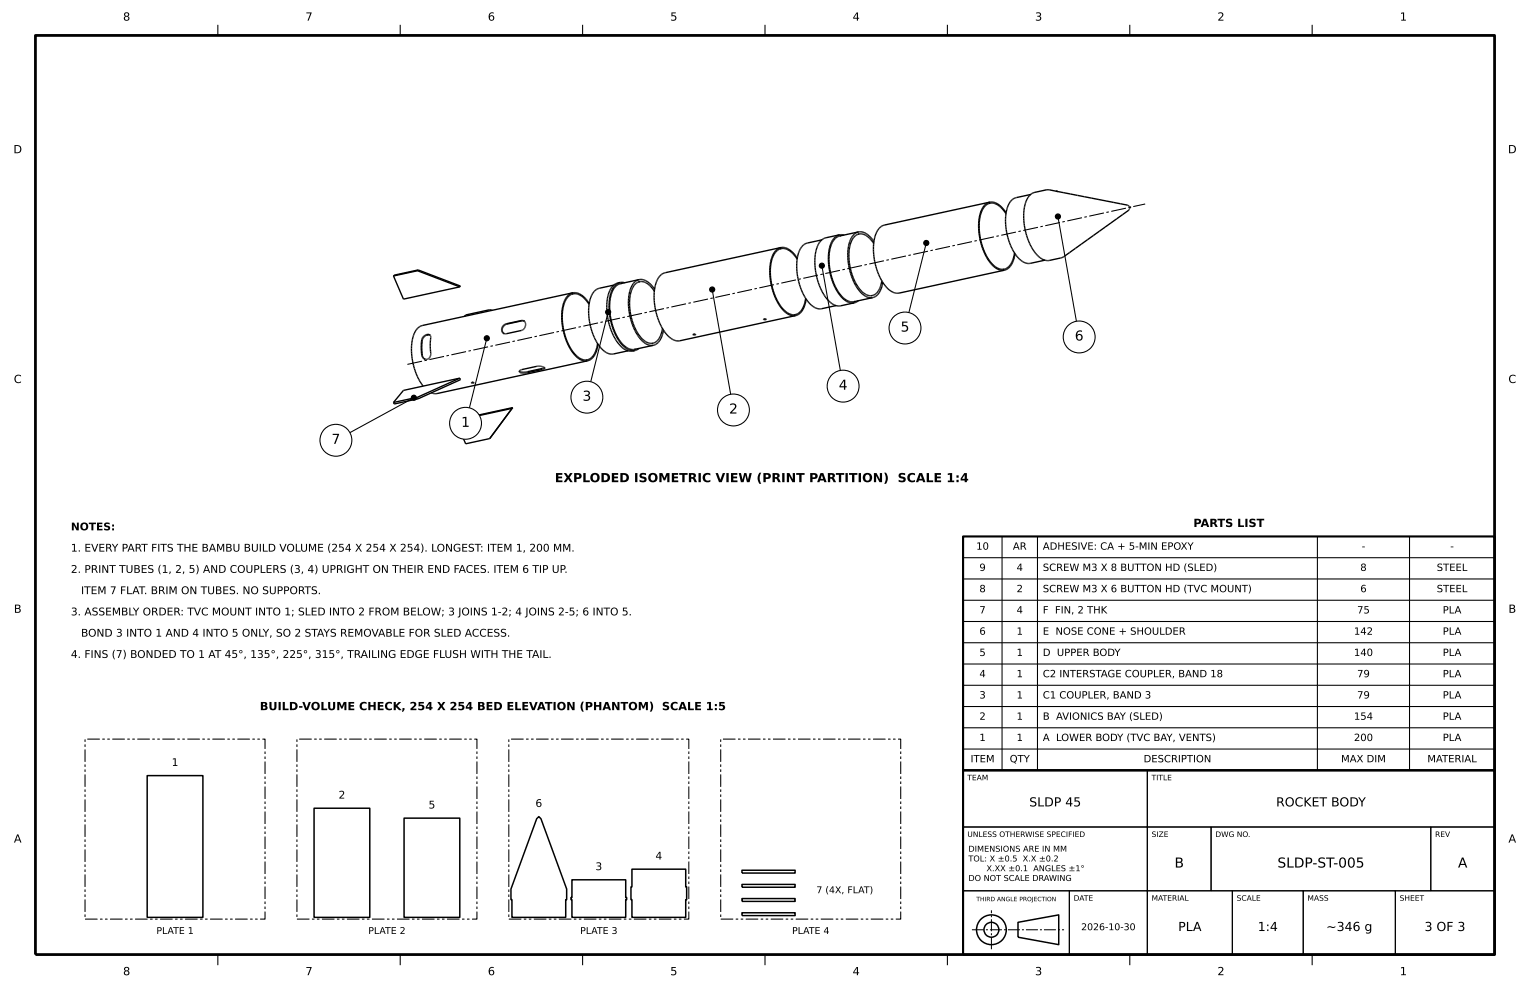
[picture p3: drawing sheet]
<svg xmlns="http://www.w3.org/2000/svg" width="432mm" height="279mm" viewBox="0 0 432 279" stroke-linecap="round" stroke-linejoin="round" font-family="sans-serif">
<g fill="none" stroke="#000" stroke-width=".39">
<path d="M279.4 57l-30.4 6.7-1.4 1.4-.8 2.3-.3 3 .4 3.8 1.1 3.3 1.4 2.7 2 1.9 .8 .5 1 .2 30.2-6.5M279.4 57l-.9 .4-.8 .8-1.2 2.4-.3 3.4 .4 3.4 1.1 3.6 1.7 3 2 1.9 1 .4h1M279.4 57l1 .1 1.2 .5 1.3 1.1 1 1.4M279.4 57.3l-.9 .4-.7 .7-1.1 2.3-.4 2.9 .4 3.7 1.1 3.6 1.5 2.7 1.8 1.8 1 .5 1 .1M279.4 57.3l-.3 .1M279.4 57.3h1l1.2 .6 1.3 1.1 1 1.3M290.9 54.9l-4.3 .9-.8 .5-1.2 1.6-.7 2.4M318.3 57.9l-22.3-4.3-3.9 .7-.9 .4-.8 .7-1.1 2.4-.4 3.4 .4 3.5 1.1 3.6 1.7 3 2 1.8 1 .4h1l4.1-1.1 18.4-13.1M318.3 57.9h.1M318.3 57.9l.1 .1M318.4 58l.1 .1M318.5 58l.4 .5-.3 .7"/>
<path d="M318.5 58v.1M318.6 59.3h.1M318.6 59.2h.1M111.1 77.9l2.8 6.5 15.9-3.4M117.8 76.4l-6.7 1.5M117.8 76.4l12 4.6M118 76.2l-6.8 1.5-.1 .2M118 76.2l11.9 4.5-.1 .3M118 76.2l-.2 .2M175.1 79.7l-1.8 .7-.8 .8-.6 1.2-.6 2.8 .1 3.5 .8 3.7 1.3 3.1 1.8 2.3 1.9 1.2M175.1 79.7l-.9 .4-.8 .7-1.2 2.5-.3 3.4 .4 3.5 1.1 3.5 1.7 3 2 1.8 1 .4h1M175.1 79.7l1.2 .1"/>
<path d="M176.3 79.8h.1M180.4 78.9l-.8 .4-.8 .7-1.1 2.3-.3 3.3 .4 3.5 1 3.3 1.6 2.9 2 1.8 1 .4h.9M180.4 78.9l1.2 .1 1 .4 1 .9 1.2 1.4M180.4 78.9l-5.3 1.2M180.6 79.5l-.9 .3-.7 .7-1 2.2-.3 2.7 .3 3.4 1 3.3 1.5 2.6 1.6 1.7 1 .4 .9 .1M180.6 79.5l-.4 .1M180.6 79.5h1l1 .5 1.1 .9 .9 1.2M220.4 69.9l-32.9 7.1-1 .7-.8 .9-.6 1.5-.4 2M220.4 69.9l-.9 .3-.8 .8-1.1 2.4-.4 3.4 .4 3.4 1.1 3.6 1.7 3 2.1 1.9 1 .4h1M220.4 69.9h1.1l1.2 .5 1.3 1.1 1 1.4M220.5 70.2l-.9 .3-.8 .7-1 2.3-.4 2.9 .4 3.7 1 3.6 1.7 2.9 1.7 1.7 1 .4 1 .1M220.5 70.2h1l1.2 .5 1.2 1.1 1.1 1.4"/>
<path d="M220.5 70.2h-.4M225 73.2l-.1 3 .6 3.4 1.1 3.3 1.6 2.4 1.4 1.3 1.5 .6 4.9-1M232 67.7l-4.3 .9-.9 .5-1.2 1.6-.6 2.5M237 66.3l-4.3 .9-.9 .6-.7 .9-.7 1.7-.4 2.3v2.3l.4 2.8 .7 2.4 .9 2.1 1.1 1.8 1.6 1.5 1 .6 1 .2 4.3-.9M237 66.3l-.9 .3-.8 .8-1.2 2.4-.3 3.4 .4 3.7 1.1 3.3 1.7 3 2 1.9 1 .4h1M237 66.3l1.3 .1M237 66.6l-.8 .4-.8 .7-1.1 2.3-.3 3.3 .3 3.3 1.1 3.5 1.6 2.9 2 1.8 1 .4h.9M237.2 66.6h-.2M237.3 66.6h.1M242.3 65.4l-.8 .4-.8 .7-1.1 2.4-.3 3.2 .3 3.4 1.1 3.4 1.6 2.9 2 1.8 1 .4h.9M242.3 65.4l1.2 .1 1 .5 1 .8 1.1 1.4M242.3 65.4l-5.3 1.2"/>
<path d="M242.5 66l-.9 .4-.7 .6-.9 2-.4 2.9 .3 3.4 1 3.4 1.5 2.6 1.7 1.6 .9 .5 .9 .1M242.5 66l-.3 .1M242.5 66l.9 .1 1.1 .4 1.2 1 .9 1.3M248.9 79.2l-.4 1.7-.7 1.3-.8 .8-.9 .4M249.2 79.7l-.4 1.6-.7 1.4-.9 .9-1 .4M283.1 76h.1M283.3 76h-.1M283.3 76h-.2M283.9 60.3l-.1 3.1 .5 3.3 1.3 3.4 1.5 2.3 1.5 1.4 1.4 .6 4.9-1M286.3 71.3l-.3 1.6-.7 1.5-.9 1.1-1.1 .5M286.5 71.6l-.5 1.8-.7 1.5-.8 .9-1.1 .5M119.2 95.8l-.2 2.2 .2 2.2"/>
<path d="M119.3 95.7l-.1 .1M119.4 95.5l-.1 .2M119.4 95.1l-.4 .8-.1 1.6 .3 3.2M119.4 95.4v.1M119.4 95.1h.1M119.5 95l-.1 .1M119.5 95.3l-.1 .1M119.5 95h.1M119.5 95.2v.1M119.6 95.1l-.1 .1M119.7 95.1h-.1M119.7 95v.1"/>
<path d="M119.8 95h-.1M119.8 94.9v.1M119.9 94.9h-.1M119.9 94.6l-.4 .4M119.9 94.9h.1M120 94.6h-.1M120 94.8l-.1 .1M120.1 94.8h-.1M120.1 94.7v.1M120.1 94.5l-.1 .1M120.2 94.5h-.1M120.2 94.7h-.1"/>
<path d="M120.3 94.7h-.1M120.3 94.5h-.1M120.3 94.5h.1M120.4 94.6l-.1 .1M120.4 94.6h.1M120.4 94.4l-.1 .1M120.5 94.4h-.1M120.6 94.4h-.1M120.6 94.4h.1M120.7 94.4h-.1M120.7 94.4h.1M120.8 94.5l-.4 .1"/>
<path d="M120.8 94.4h-.1M120.8 94.4h.1M120.9 94.4h.1M120.9 94.5h-.1M120.9 94.5h.1M121 94.4h.1M121 94.5l-.6 .1M121 94.5h.1M121.1 94.4h.1M121.1 94.5h.1M121.2 94.4v.1M121.2 94.5h.1"/>
<path d="M121.2 94.5h.2M121.3 94.5h.1M121.3 94.5l.1 .1M121.4 94.6h.1M121.4 94.6l.1 .2M121.5 94.8h.1M121.5 94.8l.1 .1M121.6 94.9v.1M121.6 95v.3M121.6 95.3l-.2 5.3M121.6 95.3h.1M139 87.6l-.8-.2-6.8 1.5-.3 .4"/>
<path d="M141.6 93v.2M141.6 93h.1M141.6 93.2v.1M141.6 93.3l.1 .2M141.6 92.7v.3M141.6 92.6v.1M141.7 93.5v.1M141.7 92.4l-.1 .2M141.7 93.6l.2 .3M141.7 92.4h.1M141.7 93.1v.1M141.7 93.2v.2"/>
<path d="M141.7 92.9v.2M141.7 93.4h.1M141.8 92.8l-.1 .1M141.8 93.4l.1 .3M141.8 92.6v.2M141.8 92.5v.1M141.9 93.7v.1M141.9 93.9h.1M141.9 93.8l.1 .2M141.9 93.9l.1 .1M142 94l.1 .1M142 94h.1"/>
<path d="M142.1 94.1h.1M142.1 94l.1 .1M142.2 94.1l.1 .1M142.2 94.1h.1M142.2 92l-.4 .5M142.2 92h.1M142.2 91.7l-.5 .7M142.2 91.9v.1M142.2 91.7h.1M142.3 94.1v.1M142.3 91.9h-.1M142.3 91.7h-.1"/>
<path d="M142.3 91.9h.1M142.3 91.6v.1M142.3 94.2h.2M142.3 91.8v.1M142.4 91.6h-.1M142.4 91.8h-.1M142.4 91.6h.1M142.4 91.8h.1M142.5 91.5l-.1 .1M142.5 91.7l-.1 .1M142.5 94.2h.1M142.5 91.5h.1"/>
<path d="M142.6 91.7h-.1M142.6 91.6v.1M142.6 91.5h-.1M142.7 91.4l-.1 .1M142.7 91.4h.1M142.7 91.6h-.1M142.8 91.4h-.1M142.8 91.6h-.1M142.8 94.2h-.3M142.8 94.2h.1M142.8 91.5v.1M142.9 91.4h-.1"/>
<path d="M142.9 91.5h-.1M142.9 91.4h.1M142.9 91.5h.1M143 91.5h-.1M143 91.5h.1M147.2 93.3l-4.4 .9M147.2 93.3h.1M147.3 90.5l-4.3 1M147.3 93.2l-.1 .1M147.3 93.2h.1M147.4 90.5h-.1M147.4 90.4l-4.5 1"/>
<path d="M147.4 93.2h-.1M147.4 90.4h.1M147.4 90.4h.2M147.4 93.2h.1M147.5 93.2h-.1M147.5 93.1v.1M147.6 90.5h-.2M147.6 90.5h.1M147.6 90.4v.1M147.6 93.1h-.1M147.6 93v.1M147.7 93h-.1"/>
<path d="M147.7 93h.1M147.7 90.5h.1M147.8 92.9l-.1 .1M147.8 90.5h.1M147.8 90.5l.1 .1M147.9 90.6h.1M148 92.7l-.2 .2M148 90.6v.1M148 92.7h.1M148 90.7h.1M148.1 90.7v.1M148.1 90.8h.1"/>
<path d="M148.2 90.8v.1M148.2 90.9l.1 .4M148.3 92l-.3 .7M148.3 92h.1M148.3 91.3v.1M148.3 91.4v.6M161.7 82.6l-42.4 9.2-.9 .4-1 1.1-.8 1.7-.4 2.3v2.4l.3 2.5 .8 2.7 .9 2.1 1.2 2M161.7 82.6l-.9 .4-.8 .7-1.1 2.5-.4 3.4 .4 3.4 1.1 3.6 1.7 3 2 1.8 1.1 .4 1 .1M161.7 82.6l1.2 .1 1.1 .5 1.3 1.1 1 1.3M161.8 82.9l-.9 .4-.8 .7-1.1 2.3-.3 2.9 .3 3.7 1.1 3.6 1.7 2.9 1.7 1.6 1 .5 1 .1M161.8 82.9h1l1.2 .6 1.2 1 1.1 1.4M161.8 82.9l-.4 .1"/>
<path d="M166.2 85.9v3.1l.5 3.3 1.2 3.3 1.5 2.4 1.5 1.4 1.5 .5 4.9-.9M168.6 97l-.4 1.8-.6 1.4-.8 .9-1.1 .5M168.7 96.9l-.1 .1M168.8 97.2l-.4 1.8-.8 1.5-.8 .9-1 .5M173.2 80.5l-4.2 .9-.9 .4-1.2 1.6-.7 2.5M175.1 80.1l-.8 .3-.8 .7-1.1 2.4-.3 3.3 .4 3.4 1 3.3 1.6 2.9 2 1.8 1 .4h.9M175.3 80l-.2 .1M175.4 80h-.1M175.4 80h.1M179.1 98.9l-1.1 .2-.8-.1M179.4 98.5l-.4 .1M179.4 98.5h.1"/>
<path d="M180.4 98.3l-1.3 .6M184.2 96.9h-.2M184.3 97.5l-5.3 1.1M184.6 82.1l.1 .1M184.7 82.1l-.1 2.3 .3 2.4 1.2 4.3 1 1.8 1.2 1.6 1.2 1.1 1.3 .6h1l32.7-7.1M187 92.7l-.4 1.6-.7 1.4-.7 .7-1 .5M187.2 93.1l-.3 1.6-.7 1.5-1 .9-.9 .4M195.6 94.4h.1M195.6 94.5h.1M195.7 94.3h.1M195.7 94.5h.1M195.7 94.5v.1"/>
<path d="M195.8 94.6h.1M195.8 94.3h.1M195.9 94.3h-.1M195.9 94.3h.1M195.9 94.6h.1M196 94.3h.1M196 94.6h.1M196.1 94.3h-.1M196.1 94.6h-.1M196.1 94.3h.1M196.1 94.6h.1M196.2 94.3h.1"/>
<path d="M196.2 94.5v.1M196.2 94.4h.1M196.3 94.5h-.1M196.3 94.4h.1M196.3 94.5h.1M196.4 94.4h.1M215.5 90.1h.1M215.5 90.2h.1M215.5 90v.1M215.6 90h.1M215.6 90.2h.1M215.7 90.2h.1"/>
<path d="M215.7 90h-.1M215.7 90h.1M215.8 90h.1M215.8 90.2h.1M215.9 90.2h.1M215.9 90h.1M216 90.2h-.1M216 90h.1M216 90.2h.1M216.1 90h.1M216.1 90.2h.1M216.2 90.2h-.1"/>
<path d="M216.2 90.2h.1M216.2 90h.1M216.2 90.1h.1M216.3 90.1h.1M224.4 88.8h-.2M227.4 84.2l-.5 1.8-.5 1.3-.9 1-1.1 .5M227.4 84.2h.1M227.5 84.4l-.4 1.9-.7 1.4-.9 1-1 .4M241.3 85.1l-.4 .1M242.3 84.9l-1.3 .6M245.9 83.5h-.1M246.1 83.4l-.2 .1"/>
<path d="M246.2 84l-5.3 1.2M117.8 112.1l-6.7 1.5M117.8 112.1l.2 .4M118 112.5l-6.8 1.5-.1-.4M119.2 100.7h.1M119.2 100.2v.1M119.2 100.3l.2 .5M119.2 100.7l.4 .5M119.4 100.8v.1M119.4 100.9l.2 .2M119.6 101.2h.1M119.6 101.1l.2 .2"/>
<path d="M119.6 101.2l.1 .1M119.7 101.3h.1M119.7 101.3l.2 .1M119.8 101.3l.1 .1M119.9 101.4h.1M120 101.4h.1M120.1 101.4h.1M120.2 101.4h.1M120.3 101.4h.1M120.6 101.4h-.3M120.7 101.4h-.1M121.2 101l-.5 .4"/>
<path d="M121.2 101h.1M121.4 100.6l-.2 .4M121.4 100.6h.1M128.6 118.7l2.8 6.6 6.8-1.5M129.8 106.7l-15.9 3.5-2.8 3.4M129.8 106.7l.1 .5-11.9 5.3M129.8 106.7l-12 5.4M133 108.1h.1M133 108h.1M133.1 108.1h.1M133.1 107.9v.1M133.1 107.9h.1"/>
<path d="M133.2 108.1v.1M133.2 107.9h.1M133.2 108.2h.1M133.3 107.9h.1M133.3 108.2h.1M133.4 107.9h.1M133.4 108.2h.1M133.5 107.9h-.1M133.5 108.2h-.1M133.5 108.2h.1M133.5 107.9h.1M133.6 107.9h.1"/>
<path d="M133.6 108.2h.1M133.7 107.9h.1M133.7 108.1h.1M133.7 108h.1M133.8 108h.1M133.8 108.1h.1M144.5 115.3l-15.9 3.4M144.5 115.3l-6.3 8.5M144.7 115l-15.9 3.5-.2 .2M144.7 115l-6.5 8.8M144.7 115l-.2 .3M146.5 104.7v.1"/>
<path d="M146.5 104.8v.1M146.5 104.8h.1M146.5 104.9h.1M146.6 104.7l-.1 .1M146.6 104.7h.1M146.6 104.9v.1M146.6 105h.1M146.6 104.7v.1M146.6 104.6h.1M146.6 105l.1 .1M146.6 104.8h.1M146.7 104.6h-.1"/>
<path d="M146.7 105.1h.1M146.7 104.8h.1M146.7 104.5v.1M146.7 104.5h.1M146.7 104.8l.1 .1M146.8 104.9h.1M146.8 105.1l.1 .1M146.8 104.5h-.1M146.8 104.5h.1M146.9 105.2h.1M146.9 104.9h.1M146.9 104.4l-.1 .1"/>
<path d="M146.9 104.4h.1M147 105.2h.1M147 104.9h.1M147 105.2l.2 .1M147 104.9l.2 .1M147 104.4h-.1M147 104.4h.1M147.1 104.4h-.1M147.1 104.3h.1M147.2 105.3h.1M147.2 105h.1M147.2 104.3h-.1"/>
<path d="M147.2 104.3h.1M147.2 105.3h.4M147.2 105h.4M147.6 105h.1M147.6 105.3h.1M148.8 104.9l-1.1 .1M148.8 105.2l-1.1 .1M148.8 104.9h.1M148.8 105.2h.1M151.7 103.3l-4.5 1M151.8 103.3h-.1M151.8 103.3l1.1 .1"/>
<path d="M152.9 103.4h.1M152.9 103.4l.5 .2M153.1 104l-4.3 .9M153.1 104.3l-4.3 .9M153.1 104.3h.1M153.1 104h.1M153.2 104.2l-.1 .1M153.2 104h-.1M153.2 104.2h.1M153.2 103.9v.1M153.3 104.2h-.1M153.3 103.9h-.1"/>
<path d="M153.3 104.2h.1M153.3 103.9h.1M153.4 104.2h-.1M153.4 103.9h-.1M153.4 103.6h.1M153.4 104.2h.1M153.4 103.9h.1M153.5 104.2h-.1M153.5 103.9h-.1M153.5 104.2h.1M153.5 103.9h.1M153.5 103.6l.1 .1"/>
<path d="M153.5 104.1h.1M153.5 103.8v.1M153.6 103.7h.1M153.6 104.1h-.1M153.6 103.8h-.1M153.6 104.1h.1M153.6 103.8h.1M153.7 104.1h-.1M153.7 103.8h-.1M153.7 103.7v.1M153.7 103.8h.1M153.7 104v.1"/>
<path d="M153.7 104h.1M153.8 103.8h.1M153.8 104h.1M153.8 103.9h.1M153.8 103.9v.1M153.8 103.8v.1M165.7 101.6h-.2M165.8 101.9l-42.4 9.2-1.7-.3"/>
</g>
<path d="M115 102.8l208.2-45.2" fill="none" stroke="#000" stroke-width=".3" stroke-dasharray="4.2 .7 .7 .7" stroke-linecap="butt"/>
<path d="M10 10h411.8v259.4h-411.8z" fill="none" stroke="#000" stroke-width=".78" stroke-linecap="butt"/>
<g fill="none" stroke="#000" stroke-width=".3">
<path d="M61.5 7v3M112.9 7v3M164.4 7v3M215.9 7v3M267.4 7v3M318.9 7v3M370.3 7v3M231.9 75l5.3 29.5M261.4 68.6l-4.9 19.6M298.6 61.1l5.2 29.6M137.4 95.5l-4.9 19.6M171.6 88.1l-4.9 19.6"/>
<path d="M201 81.7l5.2 29.6M116.8 112.3l-18 9.8M271.8 151.4v66h150M271.8 157.4h150M282.8 151.4v66M292.8 151.4v66M371.8 151.4v66M397.8 151.4v66M271.8 175.4h150M271.8 169.4h150M271.8 163.4h150M271.8 199.4h150"/>
<path d="M271.8 193.4h150M271.8 187.4h150M271.8 181.4h150M271.8 217.4h52v16h-52zM271.8 211.4h150M271.8 205.4h150M323.8 217.4h98v16h-98zM271.8 233.4h52v18h-52zM323.8 233.4h18v18h-18zM341.8 233.4h62v18h-62zM403.8 233.4h18v18h-18zM271.8 251.4h30v18h-30z"/>
<path d="M301.8 251.4h22v18h-22zM323.8 251.4h24v18h-24zM347.8 251.4h20v18h-20zM367.8 251.4h26v18h-26zM393.8 251.4h28v18h-28zM61.5 269.4v3M112.9 269.4v3M164.4 269.4v3M215.9 269.4v3M267.4 269.4v3M318.9 269.4v3M370.3 269.4v3"/>
</g>
<path d="M271.8 151.4h150v66h-150zM271.8 217.4h150v52h-150z" fill="none" stroke="#000" stroke-width=".6" stroke-linecap="butt"/>
<g fill="none" stroke="#000" stroke-width=".42">
<path d="M41.5 218.9h15.8v40h-15.8zM88.6 228.1h15.8v30.8h-15.8zM114 230.9h15.8v28h-15.8zM152.1 230.5l.6 .6 7.2 19.8v3h-.2v5h-15.2v-5h-.3v-3l7.3-19.8zM161.4 248.3h15.2v5h.3v.6h-.3v5h-15.2v-5h-.3v-.6h.3zM178.3 245.3h15.2v5h.3v3.6h-.3v5h-15.2v-5h-.2v-3.6h.2zM209.4 257.6h15v.8h-15zM209.4 253.6h15v.8h-15zM209.4 249.6h15v.8h-15zM209.4 245.6h15v.8h-15zM287.3 260.3l11.5-2.1v8.4l-11.5-2.1z"/>
<circle cx="279.8" cy="262.4" r="2.1"/>
<circle cx="279.8" cy="262.4" r="4.2"/>
</g>
<path d="M274.3 262.4h26M279.8 267.9v-11" fill="none" stroke="#000" stroke-width=".28" stroke-dasharray="3.4 .6 .6 .6" stroke-linecap="butt"/>
<path d="M24 259.4h50.8v-50.8h-50.8v50.8M83.8 259.4h50.8v-50.8h-50.8v50.8M143.6 259.4h50.8v-50.8h-50.8v50.8M203.4 259.4h50.8v-50.8h-50.8v50.8" fill="none" stroke="#000" stroke-width=".3" stroke-dasharray="3.5 .7 .7 .7 .7 .7" stroke-linecap="butt"/>
<g fill="#fff" stroke="#000" stroke-width=".3">
<circle cx="131.4" cy="119.5" r="4.5"/>
<circle cx="165.6" cy="112.1" r="4.5"/>
<circle cx="207" cy="115.7" r="4.5"/>
<circle cx="237.9" cy="109" r="4.5"/>
<circle cx="255.4" cy="92.6" r="4.5"/>
<circle cx="304.6" cy="95.1" r="4.5"/>
<circle cx="94.8" cy="124.3" r="4.5"/>
</g>
<g fill="#000" stroke="#000" stroke-width=".35">
<circle cx="231.9" cy="75" r=".7"/>
<circle cx="261.4" cy="68.6" r=".7"/>
<circle cx="298.6" cy="61.1" r=".7"/>
<circle cx="137.4" cy="95.5" r=".7"/>
<circle cx="171.6" cy="88.1" r=".7"/>
<circle cx="201" cy="81.7" r=".7"/>
<circle cx="116.8" cy="112.3" r=".7"/>
</g>
<g font-size="3.9">
<text x="254.2" y="93.6">5</text>
<text x="303.3" y="96.1">6</text>
<text x="164.4" y="113.1">3</text>
<text x="236.7" y="110">4</text>
<text x="205.8" y="116.7">2</text>
<text x="93.6" y="125.3">7</text>
<text x="130.2" y="120.5">1</text>
<text x="331.5" y="244.8">B</text>
<text x="360.5" y="244.8">SLDP-ST-005</text>
<text x="411.5" y="244.8">A</text>
</g>
<g font-size="3.5">
<text x="156.6" y="136.1">EXPLODED ISOMETRIC VIEW (PRINT PARTITION) SCALE 1:4</text>
<text x="290.5" y="227.6">SLDP 45</text>
<text x="360.1" y="227.6">ROCKET BODY</text>
<text x="332.5" y="262.8">PLA</text>
<text x="355" y="262.8">1:4</text>
<text x="374.3" y="262.8">~346 g</text>
<text x="402" y="262.8">3 OF 3</text>
</g>
<g font-size="3.2">
<text x="34.7" y="5.8">8</text>
<text x="86.2" y="5.8">7</text>
<text x="137.7" y="5.8">6</text>
<text x="189.2" y="5.8">5</text>
<text x="240.6" y="5.8">4</text>
<text x="292.1" y="5.8">3</text>
<text x="343.6" y="5.8">2</text>
<text x="395.1" y="5.8">1</text>
<text x="3.8" y="43.2">D</text>
<text x="425.6" y="43.2">D</text>
<text x="3.9" y="108.1">C</text>
<text x="425.7" y="108.1">C</text>
<text x="336.8" y="148.7">PARTS LIST</text>
<text x="3.9" y="172.9">B</text>
<text x="425.7" y="172.9">B</text>
<text x="73.3" y="200.4">BUILD-VOLUME CHECK, 254 X 254 BED ELEVATION (PHANTOM) SCALE 1:5</text>
<text x="3.9" y="237.8">A</text>
<text x="425.7" y="237.8">A</text>
<text x="34.7" y="275.2">8</text>
<text x="86.2" y="275.2">7</text>
<text x="137.7" y="275.2">6</text>
<text x="189.2" y="275.2">5</text>
<text x="240.6" y="275.2">4</text>
<text x="292.1" y="275.2">3</text>
<text x="343.6" y="275.2">2</text>
<text x="395.1" y="275.2">1</text>
</g>
<g font-size="3">
<text x="20" y="149.7">NOTES:</text>
<text x="20" y="155.7">1. EVERY PART FITS THE BAMBU BUILD VOLUME (254 X 254 X 254). LONGEST: ITEM 1, 200 MM.</text>
<text x="20" y="161.7">2. PRINT TUBES (1, 2, 5) AND COUPLERS (3, 4) UPRIGHT ON THEIR END FACES. ITEM 6 TIP UP.</text>
<text x="22.9" y="167.7">ITEM 7 FLAT. BRIM ON TUBES. NO SUPPORTS.</text>
<text x="20" y="173.7">3. ASSEMBLY ORDER: TVC MOUNT INTO 1; SLED INTO 2 FROM BELOW; 3 JOINS 1-2; 4 JOINS 2-5; 6 INTO 5.</text>
<text x="22.9" y="179.7">BOND 3 INTO 1 AND 4 INTO 5 ONLY, SO 2 STAYS REMOVABLE FOR SLED ACCESS.</text>
<text x="20" y="185.7">4. FINS (7) BONDED TO 1 AT 45°, 135°, 225°, 315°, TRAILING EDGE FLUSH WITH THE TAIL.</text>
<text x="48.4" y="216.2">1</text>
<text x="95.5" y="225.4">2</text>
<text x="151.1" y="227.7">6</text>
<text x="120.9" y="228.2">5</text>
<text x="168" y="245.6">3</text>
<text x="185" y="242.6">4</text>
</g>
<g font-size="2.8">
<text x="275.5" y="155.1">10</text>
<text x="285.9" y="155.1">AR</text>
<text x="294.3" y="155.1">ADHESIVE: CA + 5-MIN EPOXY</text>
<text x="384.3" y="155.1">-</text>
<text x="409.3" y="155.1">-</text>
<text x="276.4" y="161.1">9</text>
<text x="286.9" y="161.1">4</text>
<text x="294.3" y="161.1">SCREW M3 X 8 BUTTON HD (SLED)</text>
<text x="383.9" y="161.1">8</text>
<text x="405.5" y="161.1">STEEL</text>
<text x="276.4" y="167.1">8</text>
<text x="286.9" y="167.1">2</text>
<text x="294.3" y="167.1">SCREW M3 X 6 BUTTON HD (TVC MOUNT)</text>
<text x="383.9" y="167.1">6</text>
<text x="405.5" y="167.1">STEEL</text>
<text x="276.4" y="173.1">7</text>
<text x="286.9" y="173.1">4</text>
<text x="294.3" y="173.1">F FIN, 2 THK</text>
<text x="383" y="173.1">75</text>
<text x="407.2" y="173.1">PLA</text>
<text x="276.4" y="179.1">6</text>
<text x="286.9" y="179.1">1</text>
<text x="294.3" y="179.1">E NOSE CONE + SHOULDER</text>
<text x="382.1" y="179.1">142</text>
<text x="407.2" y="179.1">PLA</text>
<text x="276.4" y="185.1">5</text>
<text x="286.9" y="185.1">1</text>
<text x="294.3" y="185.1">D UPPER BODY</text>
<text x="382.1" y="185.1">140</text>
<text x="407.2" y="185.1">PLA</text>
<text x="276.4" y="191.1">4</text>
<text x="286.9" y="191.1">1</text>
<text x="294.3" y="191.1">C2 INTERSTAGE COUPLER, BAND 18</text>
<text x="383" y="191.1">79</text>
<text x="407.2" y="191.1">PLA</text>
<text x="276.4" y="197.1">3</text>
<text x="286.9" y="197.1">1</text>
<text x="294.3" y="197.1">C1 COUPLER, BAND 3</text>
<text x="383" y="197.1">79</text>
<text x="407.2" y="197.1">PLA</text>
<text x="276.4" y="203.1">2</text>
<text x="286.9" y="203.1">1</text>
<text x="294.3" y="203.1">B AVIONICS BAY (SLED)</text>
<text x="382.1" y="203.1">154</text>
<text x="407.2" y="203.1">PLA</text>
<text x="276.4" y="209.1">1</text>
<text x="286.9" y="209.1">1</text>
<text x="294.3" y="209.1">A LOWER BODY (TVC BAY, VENTS)</text>
<text x="382.1" y="209.1">200</text>
<text x="407.2" y="209.1">PLA</text>
<text x="273.9" y="215.1">ITEM</text>
<text x="285" y="215.1">QTY</text>
<text x="322.7" y="215.1">DESCRIPTION</text>
<text x="378.5" y="215.1">MAX DIM</text>
<text x="402.8" y="215.1">MATERIAL</text>
</g>
<g font-size="2.6">
<text x="230.4" y="252.1">7 (4X, FLAT)</text>
<text x="44.1" y="263.6">PLATE 1</text>
<text x="103.9" y="263.6">PLATE 2</text>
<text x="163.7" y="263.6">PLATE 3</text>
<text x="223.5" y="263.6">PLATE 4</text>
<text x="305.1" y="262.5">2026-10-30</text>
</g>
<g font-size="2.3">
<text x="273.3" y="240.4">DIMENSIONS ARE IN MM</text>
<text x="273.3" y="243.1">TOL: X ±0.5 X.X ±0.2</text>
<text x="278.4" y="245.9">X.XX ±0.1 ANGLES ±1°</text>
<text x="273.3" y="248.6">DO NOT SCALE DRAWING</text>
</g>
<g font-size="2.1">
<text x="273" y="220.2">TEAM</text>
<text x="325" y="220.2">TITLE</text>
<text x="273" y="236.2">UNLESS OTHERWISE SPECIFIED</text>
<text x="325" y="236.2">SIZE</text>
<text x="343" y="236.2">DWG NO.</text>
<text x="405" y="236.2">REV</text>
<text x="303" y="254.2">DATE</text>
<text x="325" y="254.2">MATERIAL</text>
<text x="349" y="254.2">SCALE</text>
<text x="369" y="254.2">MASS</text>
<text x="395" y="254.2">SHEET</text>
</g>
<text font-size="1.7" x="275.5" y="254.3">THIRD ANGLE PROJECTION</text>
</svg>
